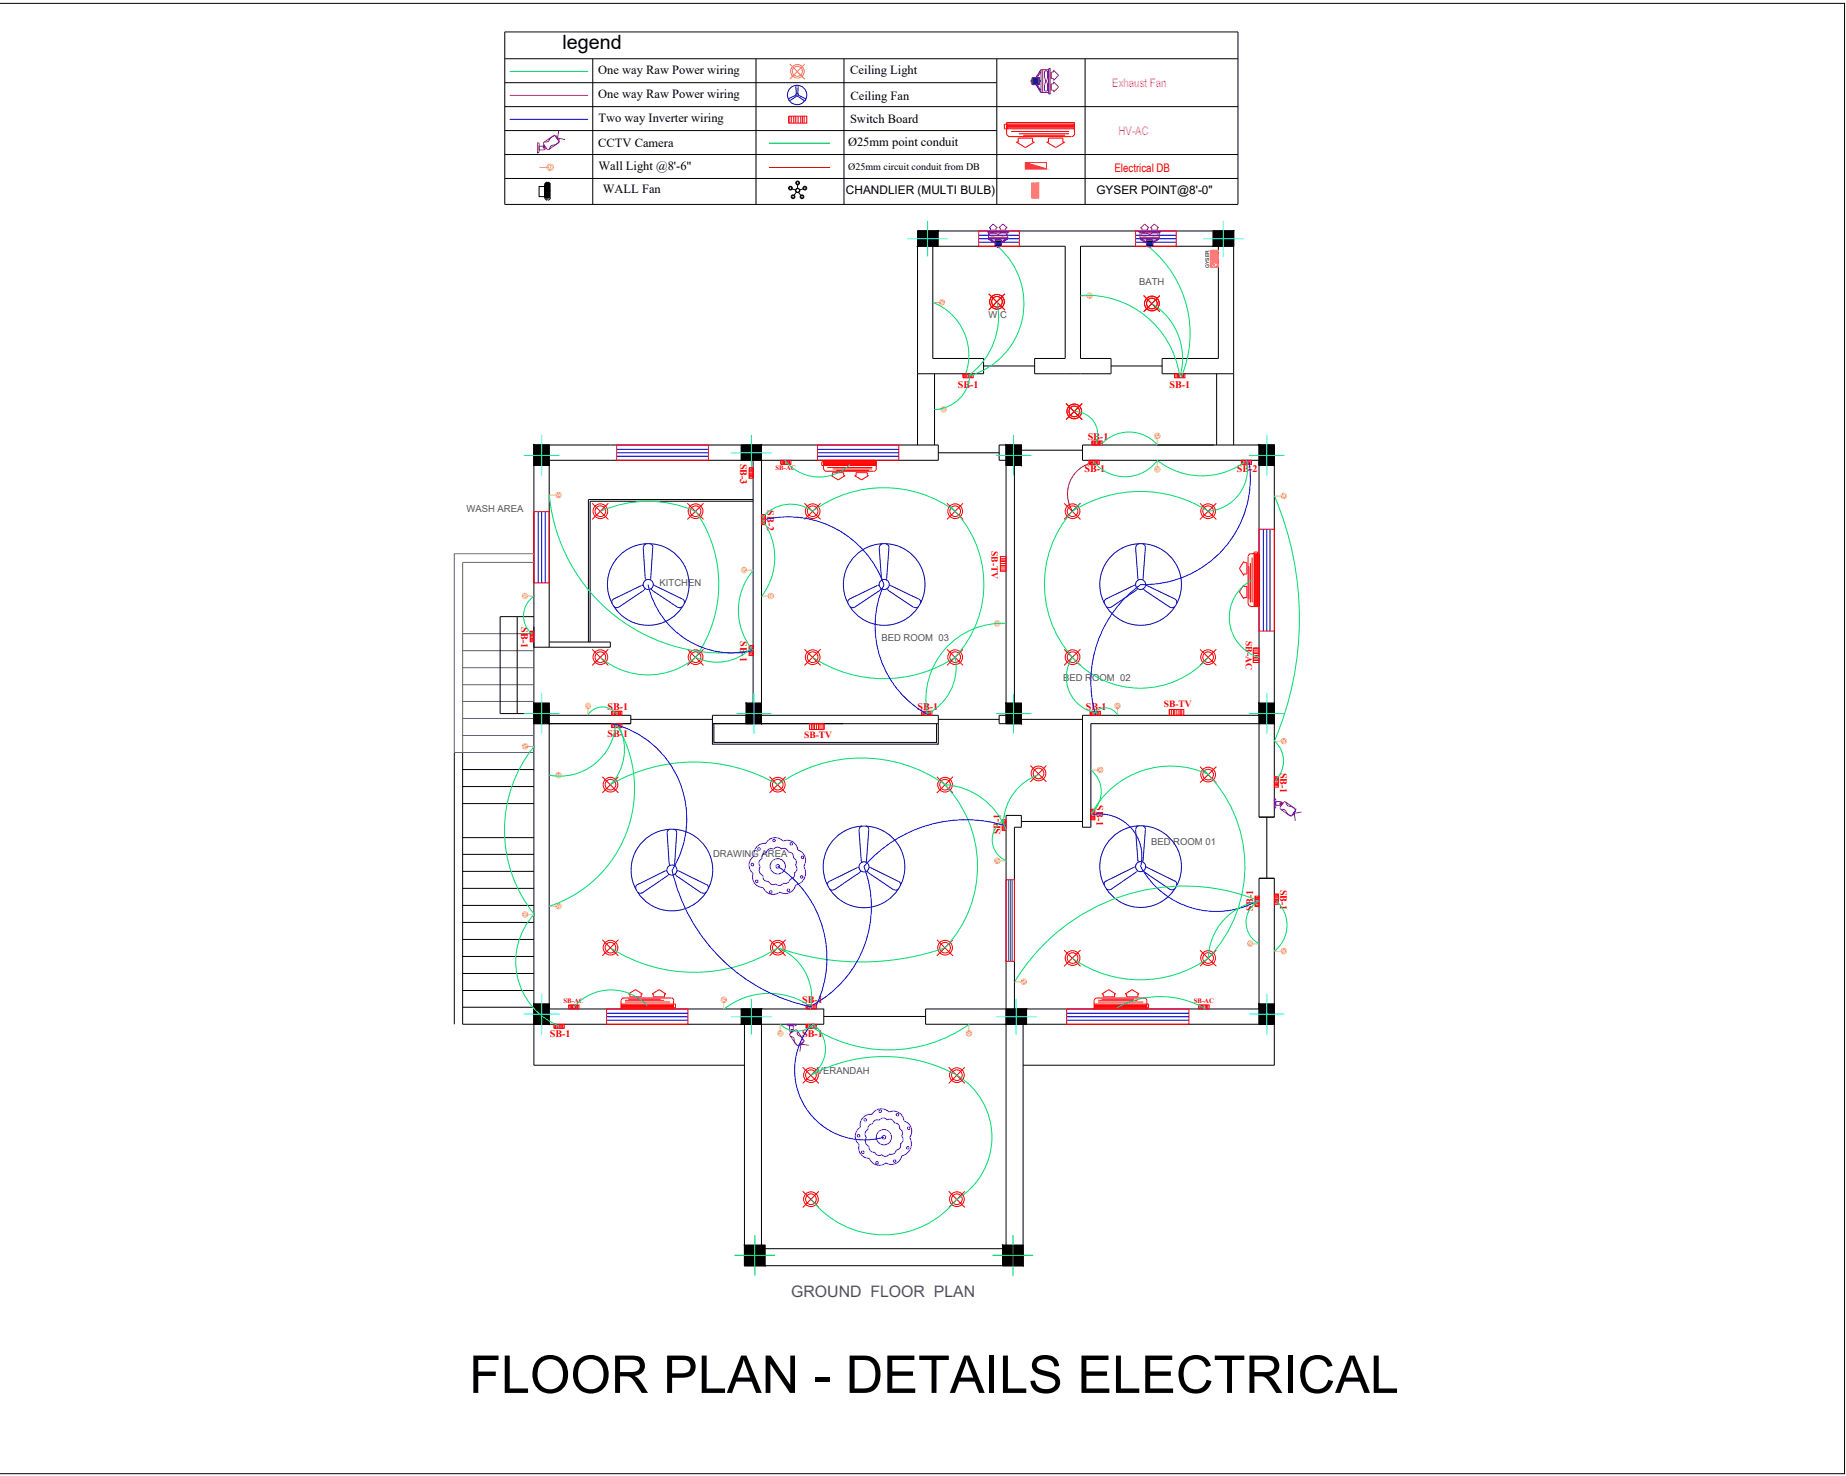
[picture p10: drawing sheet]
<svg xmlns="http://www.w3.org/2000/svg" width="135mm" height="108mm" viewBox="0 0 135 108" stroke-linecap="round" stroke-linejoin="round" font-family="sans-serif">
<!-- layer: 0 -->
<g fill="none" stroke="#000" stroke-width=".07">
<path d="M0 .2h135.4v107.9h-135.4M67.3 16.9h1.5v1.2h-1.5zM67.3 16.9h23.2v15.8M67.3 16.9v15.8M89 16.9h1.5v1.2h-1.5zM39.2 32.7h1.1v1.5h-1.1zM54.4 32.7h1.5v1.1h-1.5zM55.3 36.8h-12v10.3M55.3 36.7h-12.1v10.4M67.3 27.4h4.9v-1.1h-3.7v-8.2h9.7v8.2h-2.3v1.1h5.6v-1.1h-2.2v-8.2h10.1v8.2h-4.1v1.1h5.2M68.6 27.4v5.3M68.9 33.2h4.4"/>
<path d="M72.2 26.9h3.7M73.8 32.7h1.2v1.5h-1.2zM73.8 32.7v19.8h-.5v.6h1.7v-.6h-.6v-19.8h-1.1v1.1h.5M74.4 33h5M81.5 26.9h3.8M89.3 27.4v5.3M92.4 32.7h.1M92.4 32.7h1.1v1.5h-1.1zM33.3 55.2v20M34 55.2v20h26.5v-1.2M34 59h5.2M34 57.7h5.2"/>
<path d="M34 56.5h5.2M38 45.2v7.2M39.2 51.6h1.1v1.5h-1.1zM39.2 52h1.1v.5h6v.6h-6v20.9h20.2M39.2 45.2h-2.5v7.2h3.6M40.3 47.5v-13.7h15v18.7h-3v.6M40.3 47.1h4.5v.4h-5.6M46.3 52.8h6M52.3 53.1v1.5h16.6v-1.5M52.3 53.1h16.6M52.4 53.1v1.4h16.3v-1.4M54.8 51.6h1.1v1.5h-1.1z"/>
<path d="M54.8 52.5v.6M68.9 53.1v-.6h-13v-18.7h13v-1.1h-29.7v45.5h15.4M68.9 52.8h4.4M73.8 51.6h1.2v1.5h-1.2zM75 52.8h4.4M80.1 52.5h.1M92.4 52.5h.1M92.4 51.6h1.1v1.5h-1.1zM92.4 52.5v-18.7h-13v-1.1h14.1v27.3h-1.1v-6.9M92.4 52.5h-13v8.2h.7v-7.6h12.3M93 60v4.4M34 73.9h5.2"/>
<path d="M34 72.7h5.2M34 71.4h5.2M34 70.2h5.2M34 68.9h5.2M34 67.7h5.2M34 66.4h5.2M34 65.2h5.2M34 63.9h5.2M34 62.7h5.2M34 61.5h5.2M39.2 73.7h1.1v1.5h-1.1zM54.4 74h1.5v1.2h-1.5z"/>
<path d="M54.6 75.2v17.7h20.5v-17.7M55.9 75.2v16.4h17.9v-16.4M60.5 74.6h7.4M73.8 74h1.5v1.2h-1.5zM73.8 74v-14.2h1.2v.9h-.6v13.3h18v-9.6h1.1v13.8h-18.4M73.8 74h-5.9v1.2h25.6M75 60.3h4.4M92.4 73.7h1.1v1.5h-1.1zM54.6 91.4h1.5v1.5h-1.5zM73.6 91.4h1.5v1.5h-1.5z"/>
</g>
<path d="M71.8 16.9h3v1.2h-3zM83.3 16.9h3v1.2h-3zM39.2 37.5h1.1v5.3h-1.1zM45.3 32.7h6.7v1.1h-6.7zM60 32.7h6v1.1h-6zM92.4 38.8h1.1v7.5h-1.1zM44.5 74h6v1.2h-6zM78.3 74h8.9v1.2h-8.9z" fill="none" stroke="#f00" stroke-width=".07"/>
<g fill="none" stroke="#00f" stroke-width=".07">
<path d="M71.8 17.5h3M71.8 17.8h3M71.8 17.3h3M83.3 17.5h3M83.3 17.8h3M83.3 17.3h3M39.5 37.5v5.3M39.8 37.5v5.3M40 37.5v5.3M45.3 33.2h6.7M45.3 33h6.7M45.3 33.5h6.7"/>
<path d="M60 33.2h6M60 33h6M60 33.5h6M92.7 38.8v7.5M93 38.8v7.5M93.2 38.8v7.5M44.5 74.6h6M44.5 74.9h6M44.5 74.4h6M78.3 74.6h8.9M78.3 74.9h8.9M78.3 74.4h8.9"/>
</g>
<!-- layer: W-ELEVATION DOOR -->
<path d="M73.8 64.6h.6v5.9h-.6z" fill="none" stroke="#f00" stroke-width=".07"/>
<path d="M74 64.6v5.9M74.1 64.6v5.9M74.3 64.6v5.9" fill="none" stroke="#1b6698" stroke-width=".07"/>
<!-- layer: 0 -->
<path d="M34 54h5.2M34 52.7h5.2M34 51.5h5.2M34 50.2h5.2M34 49h5.2M34 47.7h5.2M34 46.5h5.2M39.2 41.3h-5.2v13.9M39.2 40.6h-5.9v14.6h5.9" fill="none" stroke="#636466" stroke-width=".07"/>
<g fill="#000" stroke="#000" stroke-width=".07">
<path d="M67.3 18.1h1.5v-1.2zM67.3 16.9h1.5l-1.5 1.2z"/>
<path d="M89 18.1h1.5v-1.2zM89 16.9h1.5l-1.5 1.2z"/>
<path d="M39.2 32.7l1.1 1.5v-1.5zM39.2 32.7l1.1 1.5h-1.1z"/>
<path d="M54.4 33.8h1.5v-1.1zM54.4 32.7h1.5l-1.5 1.1z"/>
<path d="M73.8 32.7l1.2 1.5v-1.5zM73.8 32.7l1.2 1.5h-1.2z"/>
<path d="M92.4 32.7l1.1 1.5v-1.5zM92.4 32.7l1.1 1.5h-1.1z"/>
<path d="M39.2 51.6l1.1 1.5v-1.5zM39.2 51.6l1.1 1.5h-1.1z"/>
<path d="M54.8 51.6l1.1 1.5v-1.5zM54.8 51.6l1.1 1.5h-1.1z"/>
<path d="M73.8 51.6l1.2 1.5v-1.5zM73.8 51.6l1.2 1.5h-1.2z"/>
<path d="M92.4 51.6l1.1 1.5v-1.5zM92.4 51.6l1.1 1.5h-1.1z"/>
<path d="M39.2 73.7l1.1 1.5v-1.5zM39.2 73.7l1.1 1.5h-1.1z"/>
<path d="M54.4 75.2h1.5v-1.2zM54.4 74h1.5l-1.5 1.2z"/>
<path d="M73.8 75.2h1.5v-1.2zM73.8 74h1.5l-1.5 1.2z"/>
<path d="M92.4 73.7l1.1 1.5v-1.5zM92.4 73.7l1.1 1.5h-1.1z"/>
<path d="M54.6 91.4l1.5 1.5v-1.5zM54.6 91.4l1.5 1.5h-1.5z"/>
<path d="M73.6 91.4l1.5 1.5v-1.5zM73.6 91.4l1.5 1.5h-1.5z"/>
</g>
<g fill="none" stroke="#0ff" stroke-width=".07">
<path d="M66.6 17.5h3M68.1 16.2v2.6M88.3 17.5h3M89.8 16.2v2.6M38.4 33.4h2.7M39.8 31.9v3M53.6 33.2h3M55.1 31.9v2.6M73.1 33.4h2.6M74.4 31.9v3M91.7 33.4h2.6M93 31.9v3"/>
<path d="M38.4 52.4h2.7M39.8 50.9v2.9M54 52.4h2.6M55.3 50.9v2.9M73.1 52.4h2.6M74.4 50.9v2.9M91.7 52.4h2.6M93 50.9v2.9M38.4 74.4h2.7M39.8 72.9v3M53.6 74.6h3M55.1 73.3v2.6"/>
<path d="M73.1 74.6h3M74.6 73.3v2.6M91.7 74.4h2.6M93 72.9v3"/>
</g>
<path d="M53.9 92.1h3M55.4 90.6v3M72.8 92.1h3M74.3 90.6v3" fill="none" stroke="#0f0" stroke-width=".07"/>
<!-- layer: electrical -->
<g fill="none" stroke="#f00" stroke-width=".07">
<path d="M43.5 36.9l1.1 1.2M44.6 36.9l-1.1 1.2M50.4 36.9l1.2 1.2M51.6 36.9l-1.2 1.2M59 36.9l1.2 1.2M60.2 36.9l-1.2 1.2M69.5 36.9l1.2 1.2M70.7 36.9l-1.2 1.2M72.6 21.6l1.1 1.1M73.7 21.6l-1.1 1.1M78.1 36.9l1.2 1.2M78.2 29.6l1.2 1.2"/>
<path d="M79.3 36.9l-1.2 1.2M79.4 29.6l-1.2 1.2M83.9 21.7l1.2 1.2M85.1 21.7l-1.2 1.2M88.1 36.9l1.2 1.2M89.3 36.9l-1.2 1.2M43.5 47.6l1.1 1.2M44.2 57l1.2 1.2M44.6 47.6l-1.1 1.2M45.4 57l-1.2 1.2M50.4 47.6l1.2 1.2M51.6 47.6l-1.2 1.2"/>
<path d="M56.5 57l1.2 1.2M57.7 57l-1.2 1.2M59 47.6l1.2 1.2M60.2 47.6l-1.2 1.2M68.7 57l1.2 1.2M69.5 47.6l1.2 1.2M69.9 57l-1.2 1.2M70.7 47.6l-1.2 1.2M75.6 56.2l1.2 1.2M76.8 56.2l-1.2 1.2M78.1 47.6l1.2 1.2M79.3 47.6l-1.2 1.2"/>
<path d="M88.1 47.6l1.2 1.2M88.1 56.3l1.2 1.1M89.3 47.6l-1.2 1.2M89.3 56.3l-1.2 1.1M44.2 69l1.2 1.1M45.4 69l-1.2 1.1M56.5 69l1.2 1.1M57.7 69l-1.2 1.1M58.9 78.3l1.2 1.2M60.1 78.3l-1.2 1.2M68.7 69l1.2 1.1M69.6 78.3l1.2 1.2"/>
<path d="M69.9 69l-1.2 1.1M70.8 78.3l-1.2 1.2M78.1 69.7l1.2 1.2M79.3 69.7l-1.2 1.2M88.1 69.7l1.2 1.2M89.3 69.7l-1.2 1.2M58.9 87.4l1.2 1.2M60.1 87.4l-1.2 1.2M69.6 87.4l1.2 1.2M70.8 87.4l-1.2 1.2"/>
<circle cx="44.1" cy="37.5" r=".54"/>
<circle cx="44.1" cy="37.5" r=".39"/>
<circle cx="51" cy="37.5" r=".54"/>
<circle cx="51" cy="37.5" r=".39"/>
<circle cx="59.6" cy="37.5" r=".54"/>
<circle cx="59.6" cy="37.5" r=".39"/>
<circle cx="70.1" cy="37.5" r=".54"/>
<circle cx="70.1" cy="37.5" r=".39"/>
<circle cx="73.2" cy="22.1" r=".54"/>
<circle cx="73.2" cy="22.1" r=".39"/>
<circle cx="78.7" cy="37.5" r=".54"/>
<circle cx="78.7" cy="37.5" r=".39"/>
<circle cx="78.8" cy="30.2" r=".54"/>
<circle cx="78.8" cy="30.2" r=".39"/>
<circle cx="84.5" cy="22.3" r=".54"/>
<circle cx="84.5" cy="22.3" r=".39"/>
<circle cx="88.7" cy="37.5" r=".54"/>
<circle cx="88.7" cy="37.5" r=".39"/>
<circle cx="44.1" cy="48.2" r=".54"/>
<circle cx="44.1" cy="48.2" r=".39"/>
<circle cx="44.8" cy="57.6" r=".54"/>
<circle cx="44.8" cy="57.6" r=".39"/>
<circle cx="51" cy="48.2" r=".54"/>
<circle cx="51" cy="48.2" r=".39"/>
<circle cx="57.1" cy="57.6" r=".54"/>
<circle cx="57.1" cy="57.6" r=".39"/>
<circle cx="59.6" cy="48.2" r=".54"/>
<circle cx="59.6" cy="48.2" r=".39"/>
<circle cx="69.4" cy="57.6" r=".54"/>
<circle cx="69.4" cy="57.6" r=".39"/>
<circle cx="70.1" cy="48.2" r=".54"/>
<circle cx="70.1" cy="48.2" r=".39"/>
<circle cx="76.2" cy="56.8" r=".54"/>
<circle cx="76.2" cy="56.8" r=".39"/>
<circle cx="78.7" cy="48.2" r=".54"/>
<circle cx="78.7" cy="48.2" r=".39"/>
<circle cx="88.7" cy="48.2" r=".54"/>
<circle cx="88.7" cy="56.8" r=".54"/>
<circle cx="88.7" cy="48.2" r=".39"/>
<circle cx="88.7" cy="56.8" r=".39"/>
<circle cx="44.8" cy="69.5" r=".54"/>
<circle cx="44.8" cy="69.5" r=".39"/>
<circle cx="57.1" cy="69.5" r=".54"/>
<circle cx="57.1" cy="69.5" r=".39"/>
<circle cx="59.5" cy="78.9" r=".54"/>
<circle cx="59.5" cy="78.9" r=".39"/>
<circle cx="69.4" cy="69.5" r=".54"/>
<circle cx="69.4" cy="69.5" r=".39"/>
<circle cx="70.2" cy="78.9" r=".54"/>
<circle cx="70.2" cy="78.9" r=".39"/>
<circle cx="78.7" cy="70.3" r=".54"/>
<circle cx="78.7" cy="70.3" r=".39"/>
<circle cx="88.7" cy="70.3" r=".54"/>
<circle cx="88.7" cy="70.3" r=".39"/>
<circle cx="59.5" cy="88" r=".54"/>
<circle cx="59.5" cy="88" r=".39"/>
<circle cx="70.2" cy="88" r=".54"/>
<circle cx="70.2" cy="88" r=".39"/>
</g>
<!-- layer: Fan -->
<g fill="none" stroke="#0000b8" stroke-width=".07">
<path d="M57.9 7.4h.1M58.4 7l-.5 .3M58.4 7.1l-.4 .3M58.4 7h.1M58.4 7.1h.1M58.5 6.9h.1M58.5 6.3l-.1 .6M58.5 6.3h.1M58.5 7.1l.5 .3M58.6 6.3l-.1 .6M58.6 7l.5 .3M59.1 7.4h-.1"/>
<path d="M47.4 39.9l-.1 .1-.1 .2M47.7 39.9l.2 .1v.2l-.2 2.3M64.7 39.9l-.1 .1-.1 .2 .2 2.3M65 39.9l.2 .1v.2l-.2 2.3M83.6 39.9l-.3 .3 .3 2.3M83.9 39.9l.1 .1 .1 .2-.3 2.3M45.1 44.5l.1 .1 .2-.1M47.1 43l-2.1 1-.1 .1v.2M47.2 43h-.1M47.2 40.2l.1 2.3M47.3 43.2l-1.9 1.4M47.4 42.5h.1"/>
<path d="M47.8 43.2l1.9 1.4M47.9 43h.1M48 43l2.1 1M50.1 44.5l-.2 .1-.2-.1M50.1 44l.1 .1v.2M62.4 44.5l.1 .1 .2-.1M64.4 43l-2.1 1-.1 .1v.2M64.5 43h-.1M64.6 43.2l-1.9 1.4M64.7 42.5h.1M65.1 43.2l.1 .1M65.2 43.3l1.9 1.3"/>
<path d="M65.3 43h.1M65.3 43l2.1 1M67.4 44.5l-.2 .1-.1-.1M67.4 44l.1 .1v.2M81.2 44.5l.1 .1 .2-.1M83.3 43l-2.1 1-.2 .1v.2M83.5 43.2l-2 1.4M83.9 43.2l2 1.4M84.1 43h.1M84.2 43l2 1 .1 .1v.2M86.2 44.5l-.2 .1-.1-.1M46.8 64.9l-.1 .1v.2"/>
<path d="M46.8 65.5h.2h.1M48.9 63.9l-2.1 1M49 64.2l-1.9 1.3M49.1 64.1l-.1 .1M49.1 63.4l.1 .1M49.2 60.9h-.2v.2l.1 2.3M49.5 60.9h.1l.1 .2-.2 2.4M49.6 64.1v.1M49.6 64.2l1.9 1.3M49.7 63.9l2.1 1M51.8 65.5h-.1h-.2M51.8 64.9l.2 .1v.2"/>
<path d="M60.9 64.7l-.2 .1v.2M62.9 63.7l-2 1M63 63.7h-.1M63 60.9l.2 2.3M63.2 63.9l-2 1.4-.3-.1M63.2 63.2l.1 .1M63.3 60.6l-.2 .1v.2M63.6 60.6l.1 .1 .1 .2M63.6 63.9l.1 .1M63.7 64l1.9 1.3M63.8 60.9l-.3 2.4M63.8 63.7l2.1 1"/>
<path d="M65.9 65.2l-.1 .1h-.2M65.9 64.7l.2 .1v.2M81.2 65.2l.1 .1h.2M83.3 63.6l-2.1 1-.2 .2v.1M83.3 60.9l.2 2.3M83.4 64l-1.9 1.3M83.5 63.9l-.1 .1M83.5 63.1l.1 .1M83.6 60.6l-.2 .1v.2M83.9 60.6l.1 .1 .1 .2M83.9 63.1l-.1 .1M83.9 63.9l.1 .1"/>
<path d="M84 64l1.9 1.3M84.1 60.9l-.2 2.3M84.1 63.6h.1M84.2 63.6l2 1 .1 .2v.1M86.2 65.2l-.2 .1h-.1"/>
<circle cx="58.5" cy="7" r=".71"/>
<circle cx="58.5" cy="7" r=".1"/>
<circle cx="47.6" cy="42.9" r="3"/>
<circle cx="47.6" cy="42.9" r=".37"/>
<circle cx="64.9" cy="42.9" r="3"/>
<circle cx="64.9" cy="42.9" r=".37"/>
<circle cx="83.7" cy="42.9" r="3"/>
<circle cx="83.7" cy="42.9" r=".37"/>
<circle cx="49.3" cy="63.8" r="3"/>
<circle cx="49.3" cy="63.8" r=".37"/>
<circle cx="63.4" cy="63.6" r="3"/>
<circle cx="63.4" cy="63.6" r=".37"/>
<circle cx="83.7" cy="63.6" r="3"/>
<circle cx="83.7" cy="63.6" r=".37"/>
</g>
<!-- layer: ELECTRICAL LAYOUT -->
<g fill="none" stroke="#7f00ff" stroke-width=".07">
<path d="M55.3 64.1a.77 .77 0 0 1 0-1.3 .78 .78 0 0 1 .9-.9 .77 .77 0 0 1 1.3-.2 .77 .77 0 0 1 1 .7 .78 .78 0 0 1 .5 1.2 .9 .9 0 0 1-.6 1.3M55.3 64.1a.77 .77 0 0 0 .7 1 .78 .78 0 0 0 1.2 .3 .76 .76 0 0 0 1.2-.5M55.8 63.6a.43 .43 0 0 0 .2 .7M56 64.3a.35 .35 0 0 0 .4 .4M56.2 62.6a.35 .35 0 0 1 .6-.3 .37 .37 0 0 1 .5 0 .34 .34 0 0 1 .5 .2 .35 .35 0 0 1 .4 .4M56.3 62.6a.35 .35 0 0 0-.4 .4 .34 .34 0 0 0-.1 .6M56.4 64.7a.35 .35 0 0 0 .5 .1M58.2 62.9a.35 .35 0 0 1 .2 .6M58.3 64a.35 .35 0 0 1-.3 .5 .35 .35 0 0 1-.5 .3 .35 .35 0 0 1-.6 .1M58.4 63.5a.35 .35 0 0 1-.1 .5M63.1 82.7a.77 .77 0 0 0 0 1.3 .77 .77 0 0 0 .7 1 .78 .78 0 0 0 1.2 .3 .76 .76 0 0 0 1.2-.5 .9 .9 0 0 0 .6-1.3M63.1 82.7a.75 .75 0 0 1 .9-.9 .79 .79 0 0 1 1.3-.2 .77 .77 0 0 1 1 .6 .78 .78 0 0 1 .5 1.2"/>
<path d="M63.6 83.4a.43 .43 0 0 0 .2 .7M63.7 82.9a.35 .35 0 0 0-.1 .5M63.8 84.1a.33 .33 0 0 0 .4 .4 .35 .35 0 0 0 .5 .2M64 82.5a.35 .35 0 0 1 .5-.3 .33 .33 0 0 1 .6 0 .35 .35 0 0 1 .5 .2 .35 .35 0 0 1 .4 .4 .34 .34 0 0 1 .2 .6M64.1 82.5a.35 .35 0 0 0-.4 .4M66.1 83.9a.35 .35 0 0 1-.3 .5 .35 .35 0 0 1-.5 .3 .35 .35 0 0 1-.6 0M66.2 83.4a.35 .35 0 0 1-.1 .5"/>
<circle cx="55.2" cy="63.4" r=".1"/>
<circle cx="55.5" cy="64.7" r=".1"/>
<circle cx="55.7" cy="62.3" r=".1"/>
<circle cx="56.6" cy="65.5" r=".1"/>
<circle cx="56.8" cy="61.7" r=".1"/>
<circle cx="57.1" cy="63.6" r=".56"/>
<circle cx="57.1" cy="63.6" r=".14"/>
<circle cx="57.9" cy="65.3" r=".1"/>
<circle cx="58.1" cy="61.9" r=".1"/>
<circle cx="58.8" cy="64.4" r=".1"/>
<circle cx="58.9" cy="62.9" r=".1"/>
<circle cx="63" cy="83.3" r=".1"/>
<circle cx="63.3" cy="84.5" r=".1"/>
<circle cx="63.5" cy="82.2" r=".1"/>
<circle cx="64.4" cy="85.3" r=".1"/>
<circle cx="64.6" cy="81.5" r=".1"/>
<circle cx="64.9" cy="83.4" r=".56"/>
<circle cx="64.9" cy="83.4" r=".14"/>
<circle cx="65.6" cy="85.2" r=".1"/>
<circle cx="65.9" cy="81.8" r=".1"/>
<circle cx="66.6" cy="84.2" r=".1"/>
<circle cx="66.7" cy="82.8" r=".1"/>
</g>
<!-- layer: FORMAT -->
<path d="M37 9.6h36.2M37 7.8h53.8M37 6.1h36.2M37 4.3h53.8M37 11.3h53.8M37 13.1h53.8M37 2.3h53.8v12.7h-53.8zM43.5 4.3v10.7M55.5 4.3v10.7M61.9 4.3v10.7M73.2 4.3v10.7M79.6 4.3v10.7" fill="none" stroke="#000" stroke-width=".07"/>
<!-- layer: point wiring -->
<g fill="none" stroke="#00dd6e" stroke-width=".07">
<path d="M37.4 5.2h5.8M73.3 18.1a5.5 5.5 0 0 1-2.1 9.5M84.3 18.1a8.2 8.2 0 0 1 2.4 9.6M40.3 36.3a12.8 12.8 0 0 0 14.8 11.4M44.1 37.5a8.6 8.6 0 0 1 6.9 0M51 37.5a9.3 9.3 0 0 1 0 10.7M55.9 38.1a4.6 4.6 0 0 1 0 5.6M57.6 33.8a3.2 3.2 0 0 0 4.8 .3M68.5 22.2a4.2 4.2 0 0 1 2.4 5.2M69.7 37.1a7.8 7.8 0 0 1 .4 11.1M70.1 37.5a8.8 8.8 0 0 0-10.5 0 2.7 2.7 0 0 0-3.7 .5M71.2 27.4a2.68 2.68 0 0 1-2.6 2.6"/>
<path d="M73.2 22.1a5.4 5.4 0 0 1-2.1 5.5M78.7 37.5a9.3 9.3 0 0 1 10 0M78.9 30.2a1.68 1.68 0 0 1 1.5 2.3M79.3 21.7a6.9 6.9 0 0 1 7.3 5.9M79.3 36.9a8 8 0 0 0-.6 11.3M80.8 32.6a2.76 2.76 0 0 1 4.1 0M84.5 22.3a4.7 4.7 0 0 1 2.1 5.3M91.3 33.9a5.3 5.3 0 0 1-6.4-.1 2.95 2.95 0 0 1-4.6 .1M91.5 33.8a3.1 3.1 0 0 1-2.8 3.7M93.5 36.4a23 23 0 0 1 0 18M39.2 43.7a1.75 1.75 0 0 0-.1 2.8M39.2 54.8a9.8 9.8 0 0 0 0 12.3 5.1 5.1 0 0 0 1.9 8.2"/>
<path d="M43.1 52.5a1.26 1.26 0 0 1 2.2 0M44.1 48.2a5.4 5.4 0 0 0 6.9 0M44.8 57.6a12.2 12.2 0 0 1 12.3 0M45.2 53.1a4.1 4.1 0 0 1-4.9 3.8M45.3 53.2a9.1 9.1 0 0 1-5 13.3M45.5 53.4a3.8 3.8 0 0 1-.7 4.2M55.1 47.6a3.6 3.6 0 0 1-4.1 .6M55.3 41.8a4.5 4.5 0 0 0 0 5.9M57.1 57.6a10.6 10.6 0 0 1 12.3 0 5.2 5.2 0 0 1 4.4 3.3M59.6 48.2a9.5 9.5 0 0 0 10.5 0M69.1 57.3a8.7 8.7 0 0 1 .2 12.3M70.1 48.2a3.8 3.8 0 0 1-2.2 4.3"/>
<path d="M73.8 45.7a5.6 5.6 0 0 0-5.8 6.6M76.3 56.8a3.8 3.8 0 0 0-2.7 3.6M78.7 48.2a6.6 6.6 0 0 0 10 0M78.7 48.2a2.64 2.64 0 0 0 1.9 4.1M80.1 56.5a2.04 2.04 0 0 1 0 3.2M80.3 52.3a1.05 1.05 0 0 1 1.7 .2M88.3 56.5a9.8 9.8 0 0 1 .4 13.8 4.3 4.3 0 0 1 3.7-4.2M88.7 56.8a6.6 6.6 0 0 0-8.6 3M91.9 42.6a3.1 3.1 0 0 0-1.7 3 3.1 3.1 0 0 0 2.2 2.7M93.5 54.4a1.96 1.96 0 0 1 0 2.9M44.8 69.5a11.4 11.4 0 0 0 12.3 0M47.5 73.8a3.6 3.6 0 0 0-5.4 .1"/>
<path d="M57.1 69.6a18.7 18.7 0 0 0 12.2 0M57.1 69.5a3.9 3.9 0 0 1 2.4 4.5M57.3 75.1a1.67 1.67 0 0 0 2.4 .1 2.26 2.26 0 0 1-.2 3.7 11 11 0 0 1 11.3 .4 5.3 5.3 0 0 1-.6 8.7 6.8 6.8 0 0 1-10.7 0M59.3 75.2a10.3 10.3 0 0 0 11.8 0M59.6 73.9a5.3 5.3 0 0 0-6.5 .1M73.7 60.1a1.66 1.66 0 0 0-.9 1.6 1.66 1.66 0 0 0 1.1 1.5M78.7 70.3a8.6 8.6 0 0 0 10 0M82 73.9a6.6 6.6 0 0 1 6.5 .1M92.1 66a14.5 14.5 0 0 0-17.6 6M92.4 66.1a1.77 1.77 0 0 0 0 3.1M93.7 66.1a2.42 2.42 0 0 1-.2 3.7"/>
</g>
<path d="M37.4 7h5.8" fill="none" stroke="#f0f" stroke-width=".07"/>
<path d="M37.4 8.8h5.8M56.2 38.1a7.5 7.5 0 0 1 8.7 4.8M91.7 33.9a7.8 7.8 0 0 1-8 9 8.8 8.8 0 0 0-3.3 9.6M44.9 53.1a7.2 7.2 0 0 1 4.4 10.7 13.1 13.1 0 0 0 10.3 10.1M47.6 42.9a6.4 6.4 0 0 0 7.7 4.8M64.9 42.9a7.4 7.4 0 0 0 3.2 9.6M80.2 59.8a3.1 3.1 0 0 1 3.5 3.8M57.1 63.6a8.1 8.1 0 0 1 2.8 10.1M59.6 75.2a5.1 5.1 0 0 0-.5 6.1 5.1 5.1 0 0 0 5.8 2.1M73.8 60.6a9.9 9.9 0 0 0-10.4 3 8.2 8.2 0 0 1-3.7 10.1M83.7 63.6a6.3 6.3 0 0 0 8.6 2.5" fill="none" stroke="#00f" stroke-width=".07"/>
<!-- layer: SH-CCTV Bullet -->
<g fill="none" stroke="#b800b8" stroke-width=".07">
<path d="M39.6 10.6l-.1 .6M39.6 10.6l-.1-.1v.7M39.9 10.6l.3 .4M39.9 10.5v-.1l.7-.5 .2 .1 .2 .4-.2 .2-.3 .1-.2 .3M39.9 10.6l-.3 .1M40.1 10.9l-.2 .1h-.3M40.7 9.9l-.3 .2-.2 .3h-.3M40.8 10h.1M40.8 10l.2 .3M40.9 10l.1 .2M41 9.6l-.1 .5 .6 .1M41 10.2v.1"/>
<path d="M41 10.4v.1l-.7 .5-.1-.1M93.5 59.3l.1-.7v.6l-.1 .1M93.6 59.1l.4 .1M93.6 58.8h.4l.1 .1M94 59.2v.2M94 59.4l.7 .5M94 59.4a.53 .53 0 0 1 .6 .4l.2 .1M94.2 58.9l-.3 .3M94.2 58.8l.9 .5v.1M94.4 58.9l.1 .2 .3 .1 .3 .3-.3 .4M94.8 59.8l-.1 .1M94.8 59.8h.1"/>
<path d="M94.9 59.8l.2-.3-.3 .3M94.9 59.8h-.1M95.5 59.6l-.5 .1 .1 .5M57.7 75.2h.7M57.7 75.2h.2M57.8 75.3h.5M57.9 75.3v.3l.1 .2M58 76l.3 .2v.3l.2 .2 .5-.3M58 75.8v.1l.5 .8M58.2 75.3l.1 .3M58.4 75.6l-.4 .3M58.4 75.6h.1l.5 .7"/>
<path d="M58.5 75.2l-.2 .1M58.5 76.7h.1M58.5 75.6v.3l.3 .2 .2 .3M58.6 76.7h.1M58.9 76.6l-.3 .1M58.9 76.5l-.3 .2M58.9 76.5h.1M59 76.3v.1M59.4 76.7l-.6-.1-.1 .6"/>
<circle cx="39.9" cy="10.8" r=".07"/>
<circle cx="39.9" cy="10.8" r=".03"/>
<circle cx="94" cy="59" r=".07"/>
<circle cx="94" cy="59" r=".03"/>
<circle cx="58.1" cy="75.6" r=".07"/>
<circle cx="58.1" cy="75.6" r=".03"/>
</g>
<!-- layer: Light -->
<g fill="none" stroke="#f8991e" stroke-width=".07">
<path d="M58 4.7l1.1 1.1M59.1 4.7l-1.1 1.1"/>
<circle cx="58.5" cy="5.2" r=".5"/>
<circle cx="58.5" cy="5.2" r=".37"/>
</g>
<!-- layer: Elec. Dim -->
<g fill="none" stroke="#f00" stroke-width=".07">
<path d="M57.9 8.5h1.3v.5h-1.3zM57.9 8.5v.5M58.1 8.5v.5M58.3 8.5v.5M58.4 8.5v.5M58.6 8.5v.5M58.8 8.5v.5M58.9 8.5v.5M59 8.5v.5M55 34.3h.3v.8h-.3zM55 34.3h.3M55 34.4h.3"/>
<path d="M55 34.5h.3M55 34.6h.3M55 34.7h.3M55 34.8h.3M55 34.9h.3M55 35h.3M55.9 37.8h.3v.7h-.3zM55.9 37.8h.3M55.9 37.9h.3M55.9 38h.3M55.9 38.1h.3M55.9 38.2h.3"/>
<path d="M55.9 38.3h.3M55.9 38.4h.3M57.3 33.8h.7v.3h-.7zM57.3 33.8v.3M57.4 33.8v.3M57.5 33.8v.3M57.6 33.8v.3M57.7 33.8v.3M57.8 33.8v.3M57.9 33.8v.3M70.7 27.4h.7v.3h-.7zM70.7 27.4v.3"/>
<path d="M70.8 27.4v.3M70.9 27.4v.3M71 27.4v.3M71.1 27.4v.3M71.2 27.4v.3M71.3 27.4v.3M79.9 33.8h.8v.3h-.8zM79.9 33.8v.3M80 33.8v.3M80.1 33.8v.3M80.1 32.4h.8v.3h-.8zM80.1 32.4v.3"/>
<path d="M80.2 33.8v.3M80.2 32.4v.3M80.3 33.8v.3M80.3 32.4v.3M80.4 32.4v.3M80.4 33.8v.3M80.5 33.8v.3M80.5 32.4v.3M80.6 33.8v.3M80.6 32.4v.3M80.7 32.4v.3M80.8 32.4v.3"/>
<path d="M86.2 27.4h.8v.3h-.8zM86.2 27.4v.3M86.3 27.4v.3M86.4 27.4v.3M86.5 27.4v.3M86.6 27.4v.3M86.7 27.4v.3M86.8 27.4v.3M91.1 33.8h.7v.3h-.7zM91.1 33.8v.3M91.2 33.8v.3M91.3 33.8v.3"/>
<path d="M91.4 33.8v.3M91.5 33.8v.3M91.6 33.8v.3M91.7 33.8v.3M38.9 46.3h.3v.8h-.3zM38.9 46.3h.3M38.9 46.4h.3M38.9 46.5h.3M38.9 46.6h.3M38.9 46.7h.3M38.9 46.8h.3M38.9 46.9h.3"/>
<path d="M38.9 47h.3M44.9 53.1h.7v.3h-.7zM44.9 52.2h.7v.3h-.7zM44.9 52.2v.3M44.9 53.1v.3M45 52.2v.3M45 53.1v.3M45.1 52.2v.3M45.1 53.1v.3M45.2 52.2v.3M45.2 53.1v.3M45.3 52.2v.3"/>
<path d="M45.3 53.1v.3M45.4 52.2v.3M45.4 53.1v.3M45.5 52.2v.3M45.5 53.1v.3M55 47.4h.3v.7h-.3zM55 47.4h.3M55 47.5h.3M55 47.6h.3M55 47.7h.3M55 47.9h.3M55 48h.3"/>
<path d="M59.4 53.1h1.1v.4h-1.1zM59.6 53.1v.4M59.7 53.1v.4M59.8 53.1v.4M59.9 53.1v.4M60.1 53.1v.4M60.2 53.1v.4M60.3 53.1v.4M60.5 53.1v.4M67.6 52.2h.8v.3h-.8zM67.6 52.2v.3M67.8 52.2v.3"/>
<path d="M67.9 52.2v.3M68 52.2v.3M68.1 52.2v.3M68.2 52.2v.3M68.3 52.2v.3M73.4 40.8h.4v1.1h-.4zM73.4 41.9h.4M73.4 41.8h.4M73.4 41.6h.4M73.4 41.5h.4M73.4 41.4h.4M73.4 41.2h.4"/>
<path d="M73.4 41.1h.4M73.4 41h.4M80 52.2h.8v.3h-.8zM80 52.2v.3M80.1 59.4h.2v.7h-.2zM80.1 59.4h.2M80.1 59.5h.2M80.1 59.6h.2M80.1 59.7h.2M80.1 59.8h.2M80.1 59.9h.2M80.1 60h.2"/>
<path d="M80.1 52.2v.3M80.2 52.2v.3M80.3 52.2v.3M80.4 52.2v.3M80.5 52.2v.3M80.6 52.2v.3M85.8 52.1h1.1v.4h-1.1zM85.8 52.1v.4M86 52.1v.4M86.1 52.1v.4M86.2 52.1v.4M86.4 52.1v.4"/>
<path d="M86.5 52.1v.4M86.6 52.1v.4M86.7 52.1v.4M92 47.6h.4v1h-.4zM92 47.9h.4M92 47.6h.4M92 47.7h.4M92 48h.4M92 48.1h.4M92 48.3h.4M92 48.4h.4M92 48.5h.4"/>
<path d="M93.5 57h.3v.8h-.3zM93.5 57h.3M93.5 57.1h.3M93.5 57.2h.3M93.5 57.3h.3M93.5 57.4h.3M93.5 57.5h.3M93.5 57.6h.3M93.5 57.7h.3M40.7 75.2h.7v.3h-.7zM40.7 75.2v.3M40.8 75.2v.3"/>
<path d="M40.9 75.2v.3M41 75.2v.3M41.1 75.2v.3M41.2 75.2v.3M41.3 75.2v.3M41.7 73.7h.8v.3h-.8zM41.7 73.7v.3M41.8 73.7v.3M41.9 73.7v.3M42 73.7v.3M42.1 73.7v.3M42.2 73.7v.3"/>
<path d="M42.3 73.7v.3M42.4 73.7v.3M59.2 75.2h.7v.3h-.7zM59.2 73.7h.7v.3h-.7zM59.2 73.7v.3M59.2 75.2v.3M59.3 73.7v.3M59.3 75.2v.3M59.4 73.7v.3M59.4 75.2v.3M59.5 73.7v.3M59.5 75.2v.3"/>
<path d="M59.6 73.7v.3M59.6 75.2v.3M59.7 73.7v.3M59.7 75.2v.3M59.8 73.7v.3M59.8 75.2v.3M73.5 60.1h.3v.8h-.3zM73.5 60.9h.3M73.5 60.8h.3M73.5 60.7h.3M73.5 60.6h.3M73.5 60.5h.3"/>
<path d="M73.5 60.4h.3M73.5 60.3h.3M88 73.7h.7v.3h-.7zM88 73.7v.3M88.1 73.7v.3M88.2 73.7v.3M88.3 73.7v.3M88.5 73.7v.3M88.6 73.7v.3M92.1 65.8h.3v.7h-.3zM92.1 66.5h.3M92.1 66.4h.3"/>
<path d="M92.1 66.3h.3M92.1 66.2h.3M92.1 66.1h.3M92.1 66h.3M92.1 65.9h.3M93.5 65.6h.3v.8h-.3zM93.5 66h.3M93.5 65.6h.3M93.5 65.7h.3M93.5 65.8h.3M93.5 65.9h.3M93.5 66.1h.3"/>
<path d="M93.5 66.2h.3"/>
</g>
<!-- layer: point conduit -->
<path d="M56.4 10.5h4.5" fill="none" stroke="#00b800" stroke-width=".07"/>
<!-- layer: circuit conduit -->
<path d="M56.4 12.3h4.5" fill="none" stroke="#b80000" stroke-width=".07"/>
<!-- layer: SH-Ele-EX fan -->
<g fill="none" stroke="#b800b8" stroke-width=".07">
<path d="M72.5 16.9h1.5v.1h-1.5zM72.5 17h1.5v.4h-1.5zM72.5 17.5l.5 .3M72.5 17.4v.1M72.7 17.5l.3 .3M72.9 16.4l.3 .3h-.1v.2h-.4v-.2h-.1zM73.1 18.1h.3M73.1 18.1l-.1-.1v-.4h.5v.4l-.1 .1M73.2 18.1l.1 .1zM73.2 17.5v.1M73.3 17.2l.6-.1v.2l-.6-.1M73.3 17.2l-.7-.1v.2l.7-.1"/>
<path d="M73.3 17.2h.1M73.3 17.5v.1M73.3 16.7l.3-.3 .3 .3h-.1v.2h-.4v-.2zM73.8 17.5l-.3 .3M74 17.5l-.5 .3M74 17.5h-1.5M74 17.4v.1M75.6 5.9l.1 .1zM75.7 5.7h.6v.5h-.6zM76 6.2l.4 .6M76.1 6.2l.3 .4M76.3 6h.1"/>
<path d="M76.3 5.9h.1M76.4 5.1v1.7M76.4 5.1l-.4 .6M76.4 5.3l-.3 .4M76.4 6.8h.1M76.4 5.1h.1M76.5 5.1h.5v1.7h-.5zM76.8 6l-.2 .3 .1 .4h.2l-.1-.7M76.8 6l-.2-.4 .1-.4h.2l-.1 .8M76.8 6h.1M77 5h.1v1.9h-.1zM77.2 5.3h.1v-.1l.4 .3-.4 .4v-.1h-.1z"/>
<path d="M77.2 6.2h.1v-.2l.4 .4-.4 .3v-.1h-.1zM83.6 16.9h1.6v.1h-1.6zM83.7 17h1.4v.4h-1.4zM83.7 17.5l.4 .3M83.7 17.4v.1M83.7 16.7l.3-.3 .3 .3h-.1v.2h-.4v-.2zM83.8 17.5l.3 .3M84.2 18.1h.3M84.2 18.1l-.1-.1v-.4h.5v.4l-.1 .1M84.3 18.1l.1 .1zM84.3 17.5v.1M84.4 17.2l.6-.1v.2l-.6-.1"/>
<path d="M84.4 17.2l-.7-.1v.2l.7-.1M84.4 17.2h.1M84.4 17.5v.1M84.4 16.7l.3-.3 .3 .3h-.1v.2h-.4v-.2zM84.9 17.5l-.3 .3M85.1 17.5l-.5 .3M85.1 17.5h-1.4M85.1 17.4v.1"/>
</g>
<g fill="none" stroke="#250095" stroke-width=".07">
<path d="M73 17.7h.1M73 17.7l.4 .3 .1-.1-.2-.2-.3 .3M73 17.9l.2 .1M73.2 17.7l.3 .3h-.1l-.3-.3-.1 .1 .2 .2M73.2 17.7l-.2 .2M73.4 17.7l.1 .1-.2 .2M73.4 17.7l-.3 .3M73.5 17.7l-.3 .3M75.8 5.8l.2-.1 .2 .2-.4 .3M75.8 5.8l.4 .3-.1 .1-.3-.2M75.8 5.9l.4 .3M75.8 5.7h.1"/>
<path d="M75.9 5.7l.3 .3-.2 .2-.2-.1 .4-.4M76.2 5.7h.1M76.2 6.2h.1M76.2 5.8l-.1-.1-.3 .2M76.2 5.8l-.4 .4M84.1 17.7h.1M84.1 17.9l.2 .1M84.1 17.7l.4 .3M84.3 17.7l.3 .3M84.3 17.7l-.2 .2M84.5 18l.1-.1-.2-.2-.3 .3 .4-.3 .1 .1-.3 .2-.2-.2 .1-.1 .3 .3M84.6 17.7l-.3 .3"/>
</g>
<path d="M73 18h.5M73 17.7h.5M75.8 5.7v.5M76.2 5.7v.5M84.1 18h.5M84.1 17.7h.5" fill="none" stroke="#000" stroke-width=".07"/>
<!-- layer: MACH -->
<g fill="none" stroke="#f00" stroke-width=".07">
<path d="M73.9 9.1h-.2v.4h5.1M73.9 9.4h4.9M73.9 9.3h4.9M73.9 9.2h4.9M73.9 9.1h4.9M74.2 9.6h4.3M74.7 10.1h1.1v.3h.1l-.7 .4-.6-.4h.1zM74.8 9.8h3.7M75.1 9.9h3.1M76.9 10.1h1.1v.3h.1l-.6 .4-.7-.4h.1zM78.8 9.8v-.8h-4.9v.8v.2h.2h4.5M78.9 9.8l-.1 .2h-.2"/>
<path d="M60.4 34.4v-.6h3.9v.6l-.2 .2M60.4 34.1h3.9M60.4 34h3.9M60.4 33.9h3.9M60.5 34.4l.1 .2h3.5M60.7 34.3h3.3M61.1 34.7h.8v.2h.1l-.5 .3-.5-.3h.1zM61.1 34.4h2.9M61.4 34.5h2.4M62.8 34.7h.8v.2h.1l-.5 .3-.5-.3h.1zM64.3 33.9h-4v.3h4M91.3 41.2v.1h.2v.8h-.2v.1l-.3-.5z"/>
<path d="M91.3 42.9v.1h.2v.9h-.2l-.3-.5zM91.6 40.8v3.5M91.6 44.3l.2 .2M91.7 41.6v2.4M91.8 41.3v2.9M91.8 40.6h.6v3.9h-.6M91.8 40.6l-.2 .2M91.9 40.9v3.3M92 44.5v-4h.3v4M92.1 40.6v3.9M92.2 40.6v3.9M92.3 40.6v3.9"/>
<path d="M45.6 73.4v.6h3.8v-.6M45.6 73.7h4v.2h-4M45.6 73.7h3.8M45.6 73.8h3.8M45.6 73.9h3.8M45.7 73.2h3.6l.1 .2M45.8 73.2l-.2 .2M45.9 73.4h2.8M45.9 73.5h3.3M46.1 73.3h2.4M46.1 72.9l.5-.3 .5 .3v.2h-.9v-.2zM47.9 72.9l.5-.3 .5 .3h-.1v.2h-.9v-.2z"/>
<path d="M80.3 73.7h4v.2h-4M80.3 73.7h3.9M80.3 73.8h3.9M80.3 73.9h3.9M80.6 73.5h3.3M80.6 73.4h2.9M80.8 73.3h2.4M80.9 72.9l.5-.3 .5 .3h-.1v.2h-.8v-.2zM82.6 72.9l.5-.3 .5 .3h-.1v.2h-.8v-.2zM84 73.2l.2 .2v.6h-3.9v-.6M84 73.2h-3.5l-.2 .2"/>
</g>
<!-- layer: ELECT -->
<g fill="none" stroke="#fecc66" stroke-width=".07">
<path d="M39.6 12.3h.7M40.4 12.1l-.1 .3M40.3 36.3h.6M40.9 36.2l.1 .3M68.5 22.2h.5M68.6 30h.6M69.1 22v.3M69.2 29.9l.1 .3M79.3 21.7h.6M79.9 21.6l.1 .2M84.9 32.1v.6M84.9 33.8v.6"/>
<path d="M85.1 34.4h-.3M85.1 32h-.3M93.5 36.4h.6M94.2 36.3v.2M38.5 54.6l.1 .3M38.5 43.6l.1 .3M38.6 54.8h.6M38.6 43.7h.6M40.3 56.9h.6M40.9 56.7l.1 .3M43.1 51.9v.6M43.3 51.8h-.3"/>
<path d="M54.6 41.7v.3M54.7 41.8h.6M55.9 43.7h.6M56.5 43.6l.1 .3M73.2 45.6v.3M73.2 45.8h.6M80.1 56.5h.5M80.7 56.4v.2M82 51.9v.6M82.2 51.8h-.3M93.5 54.4h.6M94.2 54.3v.2"/>
<path d="M38.5 67l.1 .2M38.6 67.1h.6M40.3 66.5h.6M40.9 66.4l.1 .2M53.1 73.5v.5M53.3 73.4h-.3M57.3 75.2v.5M57.4 75.8h-.3M71.1 75.2v.5M71.3 75.8h-.3M73.2 63v.3M73.2 63.2h.6"/>
<path d="M74.4 72h.6M75.1 71.9v.3M91.7 69.1l.1 .3M91.8 69.3h.6M93.5 69.8h.6M94.2 69.7v.2"/>
<circle cx="40.4" cy="12.3" r=".16"/>
<circle cx="40.4" cy="12.3" r=".24"/>
<circle cx="41" cy="36.3" r=".14"/>
<circle cx="41" cy="36.3" r=".2"/>
<circle cx="69.1" cy="22.2" r=".14"/>
<circle cx="69.1" cy="22.2" r=".2"/>
<circle cx="69.2" cy="30" r=".14"/>
<circle cx="69.2" cy="30" r=".2"/>
<circle cx="80" cy="21.7" r=".14"/>
<circle cx="80" cy="21.7" r=".2"/>
<circle cx="84.9" cy="32" r=".14"/>
<circle cx="84.9" cy="32" r=".2"/>
<circle cx="84.9" cy="34.4" r=".2"/>
<circle cx="84.9" cy="34.4" r=".14"/>
<circle cx="94.2" cy="36.4" r=".14"/>
<circle cx="94.2" cy="36.4" r=".2"/>
<circle cx="38.5" cy="54.8" r=".2"/>
<circle cx="38.5" cy="43.7" r=".2"/>
<circle cx="38.5" cy="43.7" r=".14"/>
<circle cx="38.5" cy="54.8" r=".14"/>
<circle cx="41" cy="56.9" r=".14"/>
<circle cx="41" cy="56.9" r=".2"/>
<circle cx="43.1" cy="51.8" r=".14"/>
<circle cx="43.1" cy="51.8" r=".2"/>
<circle cx="54.6" cy="41.8" r=".2"/>
<circle cx="54.6" cy="41.8" r=".14"/>
<circle cx="56.6" cy="43.7" r=".14"/>
<circle cx="56.6" cy="43.7" r=".2"/>
<circle cx="73.2" cy="45.7" r=".2"/>
<circle cx="73.2" cy="45.7" r=".14"/>
<circle cx="80.7" cy="56.5" r=".14"/>
<circle cx="80.7" cy="56.5" r=".2"/>
<circle cx="82" cy="51.8" r=".14"/>
<circle cx="82" cy="51.8" r=".2"/>
<circle cx="94.2" cy="54.4" r=".14"/>
<circle cx="94.2" cy="54.4" r=".2"/>
<circle cx="38.5" cy="67.1" r=".2"/>
<circle cx="38.5" cy="67.1" r=".14"/>
<circle cx="41" cy="66.5" r=".14"/>
<circle cx="41" cy="66.5" r=".2"/>
<circle cx="53.1" cy="73.4" r=".14"/>
<circle cx="53.1" cy="73.4" r=".2"/>
<circle cx="57.3" cy="75.8" r=".2"/>
<circle cx="57.3" cy="75.8" r=".14"/>
<circle cx="71.1" cy="75.8" r=".2"/>
<circle cx="71.1" cy="75.8" r=".14"/>
<circle cx="73.2" cy="63.2" r=".2"/>
<circle cx="73.2" cy="63.2" r=".14"/>
<circle cx="75.1" cy="72" r=".14"/>
<circle cx="75.1" cy="72" r=".2"/>
<circle cx="91.7" cy="69.2" r=".2"/>
<circle cx="91.7" cy="69.2" r=".14"/>
<circle cx="94.2" cy="69.8" r=".14"/>
<circle cx="94.2" cy="69.8" r=".2"/>
</g>
<!-- layer: ELEC WIRE MMH -->
<g fill="none" stroke="#000" stroke-width=".07">
<path d="M58.1 13.9h.3M58.4 14.1l-.1 .3M58.5 13.5v.4M58.6 14.1l.2 .3M58.9 13.9h-.2"/>
<circle cx="58" cy="13.8" r=".1"/>
<circle cx="58" cy="13.8" r=".14"/>
<circle cx="58.2" cy="14.4" r=".1"/>
<circle cx="58.2" cy="14.4" r=".14"/>
<circle cx="58.5" cy="13.4" r=".1"/>
<circle cx="58.5" cy="14" r=".14"/>
<circle cx="58.5" cy="13.4" r=".14"/>
<circle cx="58.5" cy="14" r=".16"/>
<circle cx="58.9" cy="14.4" r=".1"/>
<circle cx="58.9" cy="14.4" r=".14"/>
<circle cx="59.1" cy="13.8" r=".1"/>
<circle cx="59.1" cy="13.8" r=".14"/>
</g>
<!-- layer: PDF3_ELECTRICAL FIXTURE -->
<g fill="none" stroke="#000" stroke-width=".07">
<path d="M39.6 13.7h.4v.7h-.4zM40 13.6v.9h.4v-.9M40 14.5h.4M40 14.4h.4M40 14.3h.4M40 14.2h.4M40 14.1h.4M40 14h.4zM40 14h.4M40 13.9h.4M40 13.8h.4M40 13.7h.4"/>
<path d="M40 13.6h.4M40 13.5h.4M40 13.5h.3M40 14.5l.2 .2M40 14h.3v.1v-.2v.1M40 13.4h.3M40 13.8l.1 .1M40.1 13.9v.1M40.1 13.6v.2M40.1 14.1v.5M40.1 13.4h.2M40.1 14v.1"/>
<path d="M40.1 14h.1M40.1 13.4l.1 .2M40.1 13.5v.1M40.2 13.4l-.2 .2M40.2 14v.2M40.2 14h-.1M40.2 14.6h-.1M40.2 13.4l.2 .2M40.2 13.9v.1M40.2 14.4v.2M40.2 14.2l.1 .2M40.2 13.8v.1"/>
<path d="M40.3 13.6l-.1 .3M40.4 14.5l-.2 .2"/>
</g>
<!-- layer: PDF2_Geometry -->
<g fill="none" stroke="#f8991e" stroke-width=".07">
<path d="M75.7 14l.5 .4-.1 .1M75.7 14.2l.3 .3 .2-.2M75.7 13.4h.5v1.1h-.5zM75.7 13.4l.5 .6M75.7 13.7l.5 .5M75.8 14.5l.4-.4-.5-.5 .1-.2 .4 .4-.5 .5 .2 .2M75.8 13.4l-.1 .1 .5 .5M75.8 13.4l.4 .5-.5 .4M75.9 13.4l-.2 .2 .5 .6-.3 .3M75.9 13.4l.3 .3M76 13.4l-.3 .3M76 13.4l.2 .2"/>
<path d="M76.2 13.5l-.5 .4M76.2 14.4l-.5-.5 .4-.5 .1 .1-.5 .6 .5 .4M76.2 13.6l-.1-.2-.4 .4 .5 .5-.2 .2M76.2 13.5l-.5 .5 .5 .5M76.2 13.6l-.5 .5 .4 .4M76.2 14.1l-.4 .4-.1-.1M76.2 13.9l-.5 .5 .1 .1M76.2 13.7l-.5 .5M76.2 14l-.5 .5M88.8 18.8l.6 .6-.2 .2M88.8 18.4l.6 .6-.6 .6M88.8 18.6l.2-.2 .4 .3"/>
<path d="M88.8 18.4h.6v1.2h-.6zM88.8 18.7l.6 .6M88.8 18.6l.6 .5M88.9 18.4l.5 .5-.6 .6 .1 .1 .5-.5M88.9 18.4l-.1 .1 .6 .5M89 18.4l.4 .4-.6 .6M89.1 18.4l-.3 .3 .6 .5M89.1 18.4l.3 .3-.6 .5 .4 .4 .2-.1-.6-.6 .5-.5M89.3 18.4l.1 .1-.6 .5M89.4 18.7l-.6 .6M89.4 18.6l-.6 .5M89.4 18.4l-.6 .6"/>
</g>
<!-- layer: El.-DB -->
<path d="M75.2 11.9l1.6 .5h-1.6z" fill="#ff7f00" stroke="#ff7f00" stroke-width=".07"/>
<path d="M75.2 11.9h1.6v.5h-1.6zM75.2 11.9l1.6 .5" fill="none" stroke="#ff7f00" stroke-width=".07"/>
<!-- layer: 0 -->
<path d="M80.2 33.9a2.36 2.36 0 0 0-1.5 3.6" fill="none" stroke="#991b1e" stroke-width=".07"/>
<text font-size="3.8" x="34.4" y="102.2">FLOOR PLAN - DETAILS ELECTRICAL</text>
<text font-size="1.4" x="41.3" y="3.6">legend</text>
<text font-size="1.2" fill="#545454" x="58.1" y="95.1">GROUND FLOOR PLAN</text>
<g font-size=".9">
<text x="43.9" y="5.4">One way Raw Power wiring</text>
<text x="62.4" y="5.5">Ceiling Light</text>
<text x="43.9" y="7.2">One way Raw Power wiring</text>
<text x="43.9" y="10.8">CCTV Camera</text>
<text x="43.9" y="8.9">Two way Inverter wiring</text>
<text x="62.2" y="10.7">Ø25mm point conduit</text>
<text x="62.4" y="9">Switch Board</text>
<text x="62.4" y="7.3">Ceiling Fan</text>
<text x="43.9" y="12.4">Wall Light @8'-6&quot;</text>
<text x="44.2" y="14.2">WALL Fan</text>
<text x="62.1" y="14.3">CHANDLIER (MULTI BULB)</text>
<text x="80.5" y="14.2">GYSER POINT@8'-0&quot;</text>
</g>
<g font-size=".9" fill="#f0f">
<text x="81.6" y="6.4">Exhaust Fan</text>
<text x="82.1" y="9.9">HV-AC</text>
</g>
<text font-size=".9" fill="#f00" x="81.8" y="12.6">Electrical DB</text>
<text font-size=".7" x="62.3" y="12.5">Ø25mm circuit conduit from DB</text>
<g font-size=".7" fill="#545454">
<text x="72.5" y="23.3">W.C</text>
<text x="83.6" y="20.9">BATH</text>
<text x="34.2" y="37.5">WASH AREA</text>
<text x="48.4" y="43">KITCHEN</text>
<text x="64.7" y="47.1">BED ROOM 03</text>
<text x="78" y="49.9">BED ROOM 02</text>
<text x="52.3" y="62.9">DRAWING AREA</text>
<text x="84.5" y="62">BED ROOM 01</text>
<text x="59.9" y="78.8">VERANDAH</text>
</g>
<g font-size=".7" fill="#f00">
<text x="70.3" y="28.5">SB-1</text>
<text x="85.8" y="28.5">SB-1</text>
<text x="54.3" y="34" transform="rotate(90 54.3 34)">SB-3</text>
<text x="79.6" y="34.7">SB-1</text>
<text x="79.8" y="32.3">SB-1</text>
<text x="90.8" y="34.7">SB-2</text>
<text x="56.3" y="37.4" transform="rotate(90 56.3 37.4)">SB-2</text>
<text x="72.8" y="40.4" transform="rotate(90 72.8 40.4)">SB-TV</text>
<text x="38.2" y="46" transform="rotate(90 38.2 46)">SB-1</text>
<text x="54.3" y="47" transform="rotate(90 54.3 47)">SB-1</text>
<text x="91.4" y="47" transform="rotate(90 91.4 47)">SB-AC</text>
<text x="44.6" y="52.1">SB-1</text>
<text x="67.3" y="52.1">SB-1</text>
<text x="79.7" y="52.1">SB-1</text>
<text x="85.4" y="51.9">SB-TV</text>
<text x="44.6" y="54.1">SB-1</text>
<text x="59" y="54.2">SB-TV</text>
<text x="80.5" y="59.1" transform="rotate(90 80.5 59.1)">SB-1</text>
<text x="93.9" y="56.7" transform="rotate(90 93.9 56.7)">SB-1</text>
<text x="73.4" y="61.2" transform="rotate(-90 73.4 61.2)">SB-1</text>
<text x="93.9" y="65.3" transform="rotate(90 93.9 65.3)">SB-1</text>
<text x="92" y="66.8" transform="rotate(-90 92 66.8)">SB-1</text>
<text x="40.3" y="76.1">SB-1</text>
<text x="58.9" y="76.1">SB-1</text>
<text x="58.9" y="73.6">SB-1</text>
</g>
<g font-size=".5" fill="#f00">
<text x="56.9" y="34.5">SB-AC</text>
<text x="41.4" y="73.6">SB-AC</text>
<text x="87.6" y="73.6">SB-AC</text>
</g>
<text font-size=".4" x="88.7" y="19.7" transform="rotate(-90 88.7 19.7)">GYSER</text>
</svg>
